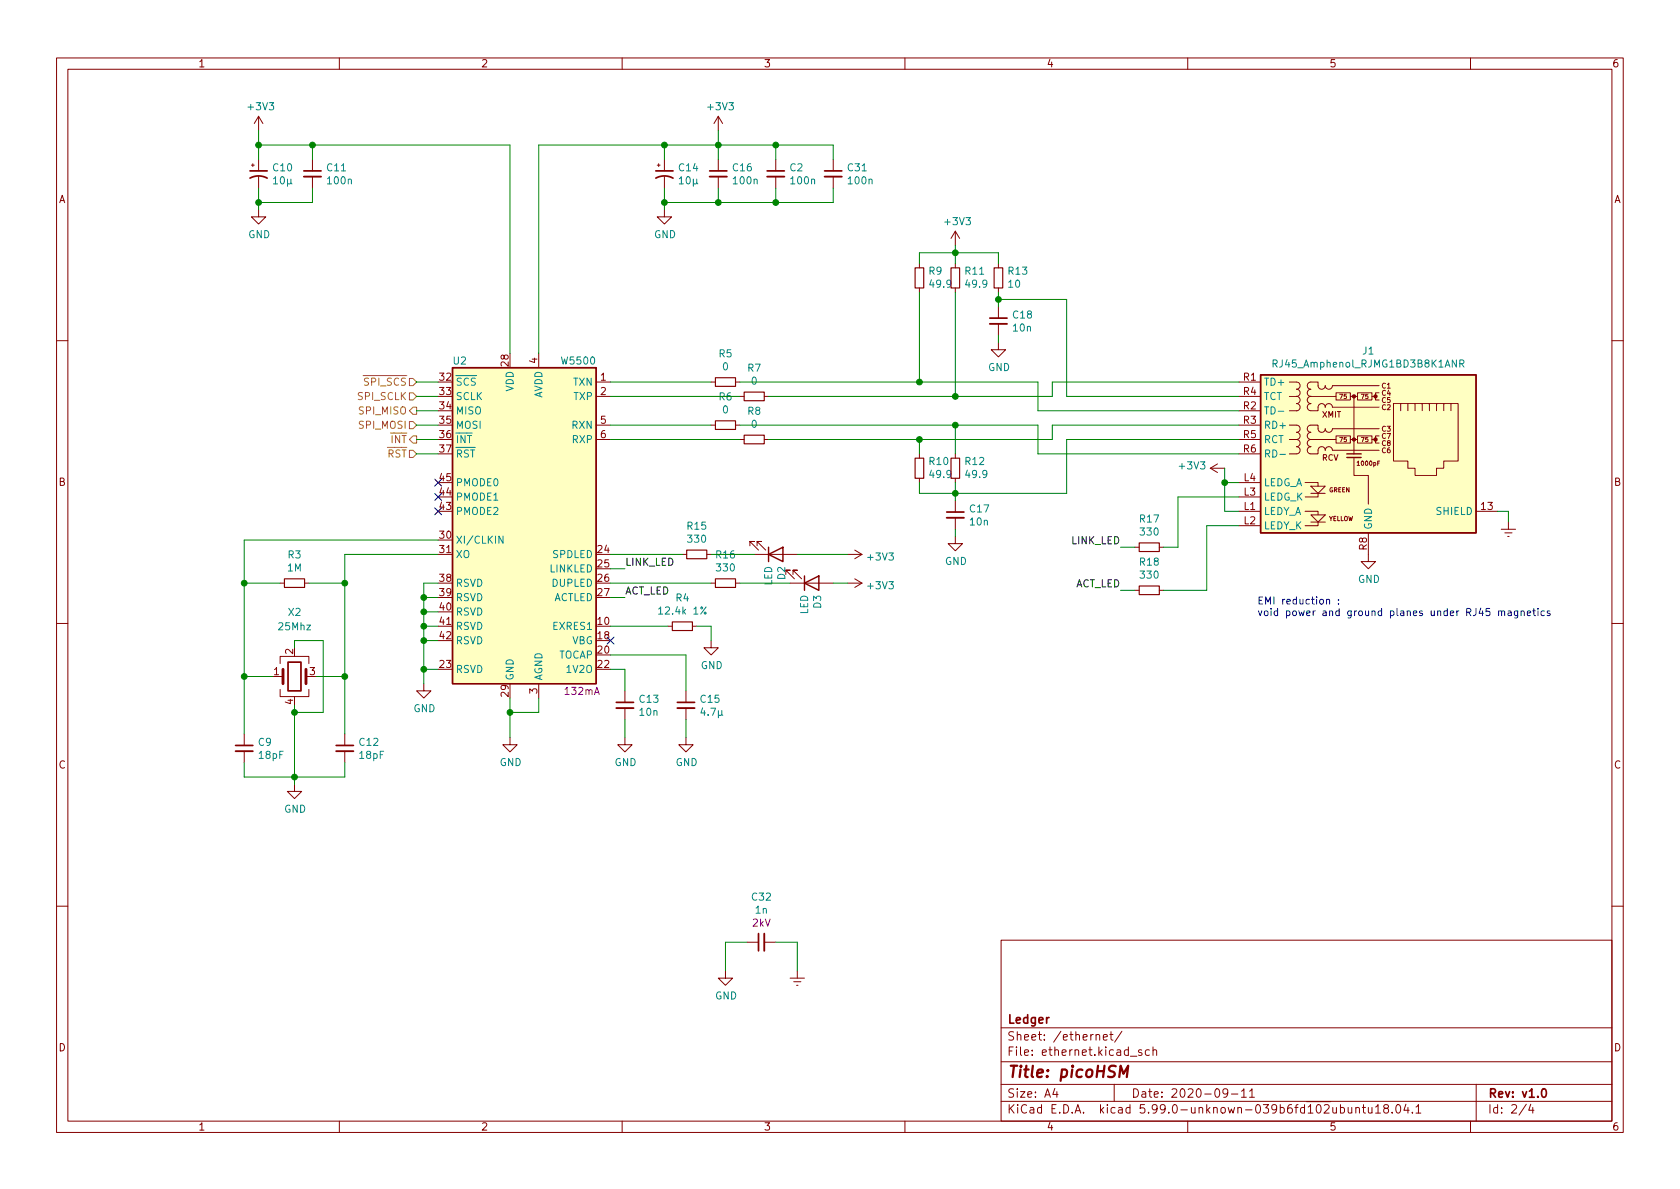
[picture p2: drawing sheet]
<svg xmlns="http://www.w3.org/2000/svg" width="297mm" height="210mm" viewBox="0 0 297 210" stroke-linecap="round" stroke-linejoin="round" font-family="sans-serif">
<g fill="none" stroke="#840000" stroke-width=".18">
<path d="M10 10.2h277v190.1h-277zM12 12.2h273v186.1h-273zM60 10.2v2M110 10.2v2M160 10.2v2M210 10.2v2M260 10.2v2M44.4 29.2h.6M44.7 29v.5M45.7 37.1v1.2h1.3l-1.3 1.3-1.3-1.3h1.3M45.7 20.6v2.5M45.7 28.2v2"/>
<path d="M45.7 31.2v2.1M45.7 20.6l-.7 1.2M45.7 20.6l.8 1.2M55.2 28.2v2M55.2 31.2v2.1M116.2 29.2h.5M116.5 29v.5M117.5 37.1v1.2h1.2l-1.2 1.3-1.3-1.3h1.3M117.5 28.2v2M117.5 31.2v2.1M127 20.6v2.5M127 28.2v2"/>
<path d="M127 31.2v2.1M127 20.6l-.8 1.2M127 20.6l.8 1.2M137.2 28.2v2M137.2 31.2v2.1M147.3 28.2v2M147.3 31.2v2.1M162.6 46.6v.8M162.6 50.9v.8M168.9 40.9l-.8 1.3M168.9 40.9v2.5M168.9 46.6v.8"/>
<path d="M168.9 50.9v.8M168.9 40.9l.8 1.3M176.5 46.6v.8M176.5 50.9v.8M176.5 54.2v2.1M176.5 57.3v2M10 60.2h2M95.2 62.5v2.5M105.4 77.7h2.5M105.4 67.6h2.5M105.4 70.1h2.5M105.4 75.2h2.5"/>
<path d="M125.7 67.6h.8M125.7 75.2h.8M130 67.6h.8M130 75.2h.8M130.8 77.7h.8M130.8 70.1h.8M135.1 77.7h.8M135.1 70.1h.8M176.5 60.6v1.2h1.3l-1.3 1.3-1.2-1.3h1.2M219.1 77.7h3.8M219.1 67.6h3.8M219.1 70.1h3.8"/>
<path d="M219.1 75.2h3.8M219.1 72.6h3.8M228 75.2h1.2a.64 .64 0 0 1 .7 .6 .64 .64 0 0 1-.7 .6 .64 .64 0 0 1 .7 .7 .64 .64 0 0 1-.7 .6M228 67.6h1.2a.64 .64 0 0 1 .7 .6 .64 .64 0 0 1-.7 .6 .64 .64 0 0 1 .7 .7 .64 .64 0 0 1-.7 .6M228 77.7h1.2M228 70.1h1.2M229.2 77.7a.64 .64 0 0 1 .7 .7 .64 .64 0 0 1-.7 .6 .64 .64 0 0 1 .7 .6 .64 .64 0 0 1-.7 .7h-1.2M229.2 70.1a.64 .64 0 0 1 .7 .6 .64 .64 0 0 1-.7 .7 .64 .64 0 0 1 .7 .6 .64 .64 0 0 1-.7 .6h-1.2M231.8 75.2a.64 .64 0 0 0-.7 .6 .64 .64 0 0 0 .7 .6 .64 .64 0 0 0-.7 .7 .64 .64 0 0 0 .7 .6 .64 .64 0 0 0-.7 .7 .64 .64 0 0 0 .7 .6 .64 .64 0 0 0-.7 .6 .64 .64 0 0 0 .7 .7M231.8 67.6a.64 .64 0 0 0-.7 .6 .64 .64 0 0 0 .7 .6 .64 .64 0 0 0-.7 .7 .64 .64 0 0 0 .7 .6 .64 .64 0 0 0-.7 .6 .64 .64 0 0 0 .7 .7 .64 .64 0 0 0-.7 .6 .64 .64 0 0 0 .7 .6M231.8 75.2h1.2v.6a.64 .64 0 0 0 .7 .6 .64 .64 0 0 0 .6-.6 .64 .64 0 0 0 .6 .6 .64 .64 0 0 0 .7-.6h8.2M231.8 67.6h1.2v.6a.64 .64 0 0 0 .7 .6 .64 .64 0 0 0 .6-.6 .64 .64 0 0 0 .6 .6 .64 .64 0 0 0 .7-.6h8.2"/>
<path d="M231.8 77.7h4.4M231.8 70.1h4.4M236.2 77.1h2.6v1.3h-2.6zM236.2 69.5h2.6v1.2h-2.6zM238.8 77.7h1.2M238.8 70.1h1.2M239.4 70.1v10.2M240 77.1h2.6v1.3h-2.6zM240 69.5h2.6v1.2h-2.6zM242.6 77.7h.6M242.6 70.1h.6M243.8 79.6h-8.2a.64 .64 0 0 0-.7-.6 .64 .64 0 0 0-.6 .6 .64 .64 0 0 0-.6-.6 .64 .64 0 0 0-.7 .6v.7h-1.2"/>
<path d="M243.8 72h-8.2a.64 .64 0 0 0-.7-.6 .64 .64 0 0 0-.6 .6 .64 .64 0 0 0-.6-.6 .64 .64 0 0 0-.7 .6v.6h-1.2M243.8 77.1h-.6v1.3h.6M243.8 69.5h-.6v1.2h.6M246.4 71.4h11.4v10.1h-2.5v1.3h-1.3v1.3h-3.8v-1.3h-1.3v-1.3h-2.5zM247.6 71.4v1.2M248.9 71.4v1.2M250.2 71.4v1.2M251.5 71.4v1.2M252.7 71.4v1.2M254 71.4v1.2M255.3 71.4v1.2M256.5 71.4v1.2"/>
<path d="M285 60.2h2M77.5 98h2.5M120.6 98h.8M125 98h.7M132.6 96.5v-.7h.7h-.7l1.5 1.5M133.3 98h7.7M133.9 96.5v-.7h.7h-.7l1.5 1.5M149.9 98h2.5M151.1 97.3l1.3 .7M152.4 98l-1.3 .8M162.6 80.3v.7M162.6 84.6v.7"/>
<path d="M168.9 94.9v1.2h1.3l-1.3 1.3-1.3-1.3h1.3M168.9 80.3v.7M168.9 84.6v.7M168.9 88.5v2M168.9 91.6v2M200.7 96.8h.7M205 96.8h.7M214 82.8l1.3 .8M214 82.8h2.5M215.3 82l-1.3 .8M219.1 80.3h3.8M219.1 90.4h3.8"/>
<path d="M219.1 93h3.8M219.1 87.9h3.8M219.1 85.3h3.8M230.8 90.4h2.2v.7M230.8 85.3h2.2v.7M231.8 86h2.5l-1.3 1.2zM231.8 91.1h2.5l-1.3 1.2zM231.8 92.3h2.5M231.8 87.2h2.5M233 92.3v.7h-2.2M233 87.2v.7h-2.2M239.4 80.9v3.2h2.5v5"/>
<path d="M241.9 94.2v5.1h1.3l-1.3 1.3-1.2-1.3h1.2M261 90.4h3.8M265.4 93.6h2.6M266.1 94.2h1.2M266.6 94.9h.2M266.7 92.3v1.3M10 110.2h2M49.5 117.3v-1.2h5.1v1.2M49.5 119.6h.5M49.5 103.1h.8M53.8 103.1h.8M54.1 119.6h.5"/>
<path d="M77.5 110.7h2.5M118.1 110.7h.8M122.4 110.7h.8M125.7 113.3v1.2h1.3l-1.3 1.3-1.2-1.3h1.2M125.7 103.1h.8M130 103.1h.8M138.9 101.6v-.8h.8h-.8l1.6 1.6M139.7 103.1h7.6M140.2 101.6v-.8h.8h-.8l1.5 1.6M149.9 103.1h2.5M151.1 102.4l1.3 .7M152.4 103.1l-1.3 .8"/>
<path d="M200.7 104.4h.7M205 104.4h.7M285 110.2h2M43.2 129.8v2M43.2 132.8v2.1M49.5 121.9v1.3h5.1v-1.3M52.1 138.7v1.2h1.2l-1.2 1.3-1.3-1.3h1.3M61 129.8v2M61 132.8v2.1M74.9 120.9v1.3h1.3l-1.3 1.2-1.2-1.2h1.2M90.2 130.4v1.3h1.2l-1.2 1.3-1.3-1.3h1.3M95.2 120.9v2.5"/>
<path d="M110.5 130.4v1.3h1.3l-1.3 1.3-1.3-1.3h1.3M110.5 122.2v2M110.5 125.2v2M121.3 130.4v1.3h1.3l-1.3 1.3-1.3-1.3h1.3M121.3 122.2v2M121.3 125.2v2M10 160.2h2M128.3 171.7v1.3h1.2l-1.2 1.2-1.3-1.2h1.3M132.1 166.6h2M135.1 166.6h2.1M139.7 173h2.5M140.3 173.6h1.3"/>
<path d="M140.8 174.2h.3M141 171.7v1.3M177 166.3h108v32h-108zM285 160.2h2M60 198.3v2M110 198.3v2M160 198.3v2M177 194.8h108M177 191.8h108M177 187.8h108M177 181.8h108M186.5 192.5l-.4 1h1"/>
<path d="M186.9 193v1M193.8 183.1l.2-.2 .4 .1v.9M195.1 183.4l.7-.1-.1-.3-.4-.1-.2 .2v.8h.6M196.2 182.9h.6M196.4 182.4v1.3l.4 .2M197 191.8v3M198.4 182.4l-1.3 1.9M199.9 186.8h1.1M201.9 185.7l-.4-.1-.2 .2 .1 .3 .5 .1v.4h-.6M203.2 185.7l-.4-.1-.3 .3v.4l.1 .3h.6M203.9 185.8l.2-.2 .3 .1 .1 .9M203.9 185.1v1.5"/>
<path d="M210 198.3v2M217.1 193.2l-.3 .3-.4-.1-.2-.2 .2-.6 .4-.1 .2 .2a.99 .99 0 0 1-.4 1.3h-.2M217.7 193.5h1.2M219.5 193l.4-.5v1.5M219.5 194h.9M220.9 193l.5-.5v1.5M220.9 194h.9M239.7 196l.2-.2 .4 .1 .1 .9M239.7 195.8v1M240.9 195.8h.5M241.1 195.3v1.3l.3 .2M241.9 195.8l.1 1h.4l.2-.1"/>
<path d="M242.6 195.8v1M243.2 195.8l.4-.5v1.5M243.2 196.8h.9M244.9 196l-.3-.3 .1-.2 .2-.2 .5 .1 .1 .2-.1 .2-.6 .2-.2 .3v.2l.3 .3h.5l.1-.3-.1-.4-.2-.1M246.1 196.7v.1M247 195.4l.1-.1a.81 .81 0 0 1 .6 .7 .81 .81 0 0 1-.3 .8h-.1a.81 .81 0 0 1-.6-.6 .81 .81 0 0 1 .3-.8zM248.6 195.3l-.4 1h.9M248.9 195.8v1M249.7 196.7v.1M250.4 195.8l.4-.5v1.5M250.4 196.8h.8M260 198.3v2"/>
<path d="M261 191.8v6.5M269.9 195.3l-1.3 1.9M270.6 195.3l-.3 1h.9M271 195.8v1"/>
</g>
<g fill="none" stroke="#840000" stroke-width=".3">
<path d="M44.2 30.2h3M44.2 31.5a3.2 3.2 0 0 1 3 0M53.7 30.2h3.1M116 30.2h3M116 31.5a3.2 3.2 0 0 1 3 0M125.5 30.2h3M135.6 30.2h3.1M145.8 30.2h3M175 56.3h3.1M167.4 90.5h3M50.9 117.1h2.3v5.1h-2.3zM41.7 131.8h3"/>
<path d="M59.4 131.8h3.1M109 124.2h3M119.8 124.2h3M134.1 165.1v3M272.8 192.6l.1-.1a.81 .81 0 0 1 .6 .7 .81 .81 0 0 1-.3 .8h-.1a.81 .81 0 0 1-.6-.6 .81 .81 0 0 1 .3-.8z"/>
</g>
<path d="M197.9 190.5l.2-2 .5 1.4 .9-1.4-.3 2" fill="none" stroke="#840000" stroke-width=".4"/>
<g fill="none" stroke="#840000" stroke-width=".2">
<path d="M161.8 47.4h1.5v3.5h-1.5zM168.1 47.4h1.6v3.5h-1.6zM175.8 47.4h1.5v3.5h-1.5zM126.5 66.8h3.5v1.5h-3.5zM126.5 74.4h3.5v1.5h-3.5zM131.6 77h3.5v1.5h-3.5zM131.6 69.3h3.5v1.6h-3.5zM121.4 97.3h3.6v1.5h-3.6zM161.8 81h1.5v3.6h-1.5zM168.1 81h1.6v3.6h-1.6zM201.4 96h3.6v1.5h-3.6zM50.3 102.4h3.5v1.5h-3.5z"/>
<path d="M118.9 110h3.5v1.5h-3.5zM126.5 102.4h3.5v1.5h-3.5zM201.4 103.6h3.6v1.6h-3.6z"/>
</g>
<path d="M53.7 31.2h3.1M125.5 31.2h3M135.6 31.2h3.1M145.8 31.2h3M175 57.3h3.1M167.4 91.6h3M41.7 132.8h3M59.4 132.8h3.1M109 125.2h3M119.8 125.2h3M135.1 165.1v3" fill="none" stroke="#840000" stroke-width=".33"/>
<path d="M50 118.4v2.5M54.1 118.4v2.5" fill="none" stroke="#840000" stroke-width=".51"/>
<g fill="#ffffc2" stroke="#ffffc2" stroke-width=".18">
<path d="M222.9 66.3h38.1v27.9h-38.1z"/>
<path d="M80 65h25.4v55.9h-25.4z"/>
</g>
<path d="M80 65h25.4v55.9h-25.4zM222.9 66.3h38.1v27.9h-38.1zM135.9 98l2.5-1.2v2.5zM135.9 96.8v2.5M238.1 80.9h2.6M238.1 80.3h2.6M142.2 103.1l2.6-1.3v2.6zM142.2 101.8v2.6" fill="none" stroke="#840000" stroke-width=".25"/>
<g fill="#840000" stroke="#840000" stroke-width=".25">
<circle cx="239.4" cy="77.7" r=".25"/>
<circle cx="239.4" cy="70.1" r=".25"/>
<circle cx="243.2" cy="77.7" r=".25"/>
<circle cx="243.2" cy="70.1" r=".25"/>
</g>
<g fill="none" stroke="#008484" stroke-width=".18">
<path d="M48.4 31.6l.3-.3v1.2M48.4 32.5h.7M49.7 31.3h.2a.68 .68 0 0 1 .4 .6 .68 .68 0 0 1-.4 .6 .84 .84 0 0 1-.2-1.2zM50.8 31.7v1.2M51.4 32.3l.2 .2M51.4 31.7v.8h-.4l-.2-.2M120.1 31.6l.4-.3v1.2M120.1 32.5h.7M121.5 31.3h.1a.68 .68 0 0 1 .5 .6 .68 .68 0 0 1-.5 .6 .84 .84 0 0 1-.1-1.2zM122.6 31.7v1.2M123.2 32.3l.2 .2M123.2 31.7l-.1 .8h-.3l-.2-.2"/>
<path d="M226 72.7h1M258.1 64.3h.6l.1-.2v-.3l-.7-.2v1.3M258.4 64.3l.4 .6M88.9 94.8v1.3l-.7-1.3v1.3M226.3 80.3h1M116.4 107.7l.4-.4v1.3M116.4 108.6h.8M124.9 107.3l-1 1.3M124.2 125.2l-.3 .9h.8M124.5 125.7v.8M125.2 126.4v.1M125.7 125.2h.8l-.5 1.3"/>
<path d="M127 125.7v1.2M127.6 126.3l.2 .2M127.6 125.7v.7l-.4 .1-.2-.2"/>
<circle cx="124.7" cy="108.4" r=".18"/>
</g>
<path d="M72.4 79.6h.6l.7 .7-.7 .6h-.6zM72.4 66.9h.6l.7 .7-.7 .6h-.6zM72.4 69.5h.6l.7 .6-.7 .6h-.6zM72.4 74.5h.6l.7 .7-.7 .6h-.6zM73 77.1h.7v1.3h-.7l-.6-.7zM73 72h.7v1.3h-.7l-.6-.7z" fill="none" stroke="#848400" stroke-width=".18"/>
<g fill="none" stroke="#0000c2" stroke-width=".18">
<path d="M234.5 106.1l.2-.1h.3l.1 .8M236.7 106.7v.1M236.7 106v.2M265 108.1l.1-.1 .3 .1 .1 .8M265 108v.9M265.5 108.2l.2-.2 .3 .1v.8M266.7 108.1h.4l.1 .8M267.2 108.3l-.4 .1-.2 .2 .2 .3 .4-.1M268.3 108v1l-.2 .3-.3-.1M268.3 108.1l-.3-.1-.3 .3 .2 .5h.4M269 108.1l.1-.1 .3 .1 .1 .8M269 108v.9"/>
<path d="M270 108.4l.6-.1v-.2l-.4-.1-.2 .2 .1 .6h.5M271 108h.5M271.2 107.6v1.1l.3 .2M271.9 107.6v.1M271.9 108v.9M273.1 108.1l-.4-.1-.2 .3 .1 .5h.5M274 108.1l-.3-.1-.1 .2v.2l.4 .1v.3h-.4"/>
</g>
<g fill="none" stroke="#008400" stroke-width=".18">
<path d="M45.7 23.1v5.1M45.7 33.3v3.8M45.7 25.6h44.5v36.9M55.2 33.3v2.5h-9.5M55.2 25.6v2.6M117.5 25.6v2.6M117.5 33.3v3.8M127 23.1v5.1M127 33.3v2.5M137.2 25.6v2.6M137.2 33.3v2.5M147.3 33.3v2.5h-29.8"/>
<path d="M147.3 28.2v-2.6h-52.1v36.9M162.6 46.6v-1.9h13.9v1.9M162.6 51.7v15.9M168.9 43.4v3.2M168.9 51.7v18.4M176.5 51.7v2.5M176.5 59.3v1.3M176.5 53h12.1v17.1h30.5M73.7 77.7h3.8M73.7 75.2h3.8M73.7 67.6h3.8M73.7 70.1h3.8"/>
<path d="M73.7 72.6h3.8M107.9 77.7h22.9M107.9 75.2h17.8M107.9 67.6h17.8M107.9 70.1h22.9M130.8 75.2h52.7v5.1h35.6M130.8 67.6h52.7v5h35.6M162.6 77.7v2.6M168.9 75.2v5.1M219.1 75.2h-33v2.5h-50.2M219.1 77.7h-30.5v9.5h-26v-1.9M219.1 67.6h-33v2.5h-50.2"/>
<path d="M73.7 80.3h3.8M77.5 98h-16.5v31.8M77.5 95.5h-34.3v34.3M107.9 98h12.7M125.7 98h7.6M141 98h8.9M168.9 85.3v3.2M168.9 93.6v1.3M198.1 96.8h2.6M216.5 82.8v7.6h2.6M216.5 85.3h2.6M219.1 87.9h-10.8v8.9h-2.6"/>
<path d="M219.1 93h-5.7v11.4h-7.7M264.8 90.4h1.9v1.9M43.2 103.1h6.3M43.2 119.6h5.1M52.1 114.5v-1.2h5v12.7h-5M54.6 103.1h6.4M55.9 119.6h5.1M74.9 110.7h2.6M74.9 113.3h2.6M74.9 105.7h2.6M74.9 118.4h2.6M74.9 108.2h2.6"/>
<path d="M77.5 103.1h-2.6v17.8M107.9 103.1h17.8M107.9 110.7h10.2M107.9 105.7h2.6M107.9 115.8h13.4v6.4M107.9 118.4h2.6v3.8M107.9 100.6h2.6M123.2 110.7h2.5v2.6M130.8 103.1h8.9M147.3 103.1h2.6M198.1 104.4h2.6M43.2 134.9v2.5h17.8v-2.5"/>
<path d="M52.1 124.7v14M90.2 123.4v7M95.2 123.4v2.6h-5M110.5 127.2v3.2M121.3 127.2v3.2M132.1 166.6h-3.8v5.1M137.2 166.6h3.8v5.1"/>
</g>
<path d="M76.9 89.8l1.2 1.2M76.9 87.3l1.2 1.2M76.9 84.7l1.2 1.2M78.1 89.8l-1.2 1.2M78.1 87.3l-1.2 1.2M78.1 84.7l-1.2 1.2M107.3 112.7l1.3 1.2M108.6 112.7l-1.3 1.2" fill="none" stroke="#000084" stroke-width=".18"/>
<g fill="#008400" stroke="#008400" stroke-width=".18">
<circle cx="45.7" cy="25.6" r=".51"/>
<circle cx="45.7" cy="35.8" r=".51"/>
<circle cx="55.2" cy="25.6" r=".51"/>
<circle cx="137.2" cy="35.8" r=".51"/>
<circle cx="162.6" cy="77.7" r=".51"/>
<circle cx="168.9" cy="70.1" r=".51"/>
<circle cx="162.6" cy="67.6" r=".51"/>
<circle cx="176.5" cy="53" r=".51"/>
<circle cx="168.9" cy="44.7" r=".51"/>
<circle cx="61" cy="103.1" r=".51"/>
<circle cx="74.9" cy="105.7" r=".51"/>
<circle cx="43.2" cy="119.6" r=".51"/>
<circle cx="43.2" cy="103.1" r=".51"/>
<circle cx="52.1" cy="137.4" r=".51"/>
<circle cx="61" cy="119.6" r=".51"/>
<circle cx="74.9" cy="108.2" r=".51"/>
<circle cx="74.9" cy="110.7" r=".51"/>
<circle cx="52.1" cy="126" r=".51"/>
<circle cx="74.9" cy="113.3" r=".51"/>
<circle cx="74.9" cy="118.4" r=".51"/>
<circle cx="90.2" cy="126" r=".51"/>
<circle cx="127" cy="25.6" r=".51"/>
<circle cx="117.5" cy="35.8" r=".51"/>
<circle cx="127" cy="35.8" r=".51"/>
<circle cx="117.5" cy="25.6" r=".51"/>
<circle cx="137.2" cy="25.6" r=".51"/>
<circle cx="168.9" cy="75.2" r=".51"/>
<circle cx="168.9" cy="87.2" r=".51"/>
<circle cx="216.5" cy="85.3" r=".51"/>
</g>
<text font-size="2.8" fill="#840000" x="178" y="190.6">Title: picoHSM</text>
<g font-size="2.1" fill="#840000">
<text x="178" y="184">Sheet: /ethernet/</text>
<text x="178" y="181">Ledger</text>
<text x="178" y="186.7">File: ethernet.kicad_sch</text>
<text x="178" y="196.9">KiCad E.D.A. kicad 5.99.0-unknown-039b6fd~102~ubuntu18.04.1</text>
<text x="178" y="194.1">Size: A4</text>
<text x="200" y="194.1">Date: 2020-09-11</text>
<text x="263" y="194.1">Rev: v1.0</text>
<text x="263" y="196.9">Id: 2/4</text>
</g>
<g font-size="1.8" fill="#840000">
<text x="35" y="11.9">1</text>
<text x="85" y="11.9">2</text>
<text x="135" y="11.9">3</text>
<text x="185" y="11.9">4</text>
<text x="235" y="11.9">5</text>
<text x="285" y="11.9">6</text>
<text x="10.3" y="35.9">A</text>
<text x="285.3" y="35.9">A</text>
<text x="89.9" y="64.7" transform="rotate(-90 89.9 64.7)">28</text>
<text x="95" y="64.2" transform="rotate(-90 95 64.2)">4</text>
<text x="77.8" y="67.3">32</text>
<text x="77.8" y="69.8">33</text>
<text x="106.2" y="67.3">1</text>
<text x="106.2" y="69.8">2</text>
<text x="219.8" y="67.3">R1</text>
<text x="219.8" y="69.8">R4</text>
<text x="77.8" y="72.4">34</text>
<text x="77.8" y="74.9">35</text>
<text x="77.8" y="77.5">36</text>
<text x="106.2" y="74.9">5</text>
<text x="106.2" y="77.5">6</text>
<text x="219.8" y="72.4">R2</text>
<text x="219.8" y="74.9">R3</text>
<text x="219.8" y="77.5">R5</text>
<text x="77.8" y="80">37</text>
<text x="219.8" y="80">R6</text>
<text x="10.3" y="85.9">B</text>
<text x="77.8" y="87.6">44</text>
<text x="77.8" y="85.1">45</text>
<text x="219.9" y="87.6">L3</text>
<text x="219.9" y="85.1">L4</text>
<text x="285.3" y="85.9">B</text>
<text x="77.8" y="95.2">30</text>
<text x="77.8" y="90.2">43</text>
<text x="219.9" y="90.2">L1</text>
<text x="219.9" y="92.7">L2</text>
<text x="261.9" y="90.2">13</text>
<text x="77.8" y="97.8">31</text>
<text x="105.7" y="97.8">24</text>
<text x="105.7" y="100.3">25</text>
<text x="241.7" y="97.3" transform="rotate(-90 241.7 97.3)">R8</text>
<text x="77.8" y="102.9">38</text>
<text x="77.8" y="105.4">39</text>
<text x="77.8" y="107.9">40</text>
<text x="105.7" y="102.9">26</text>
<text x="105.7" y="105.4">27</text>
<text x="77.8" y="110.5">41</text>
<text x="77.8" y="113">42</text>
<text x="105.7" y="110.5">10</text>
<text x="105.7" y="113">18</text>
<text x="48.4" y="119.4">1</text>
<text x="51.8" y="115.7" transform="rotate(-90 51.8 115.7)">2</text>
<text x="54.8" y="119.4">3</text>
<text x="77.8" y="118.1">23</text>
<text x="105.7" y="115.6">20</text>
<text x="105.7" y="118.1">22</text>
<text x="51.8" y="124.6" transform="rotate(-90 51.8 124.6)">4</text>
<text x="89.9" y="123.2" transform="rotate(-90 89.9 123.2)">29</text>
<text x="95" y="122.7" transform="rotate(-90 95 122.7)">3</text>
<text x="10.3" y="135.9">C</text>
<text x="285.3" y="135.9">C</text>
<text x="10.3" y="185.9">D</text>
<text x="285.3" y="185.9">D</text>
<text x="35" y="199.9">1</text>
<text x="85" y="199.9">2</text>
<text x="135" y="199.9">3</text>
<text x="185" y="199.9">4</text>
<text x="235" y="199.9">5</text>
<text x="285" y="199.9">6</text>
</g>
<g font-size="1.8" fill="#008484">
<text x="44" y="19.5">+3V3</text>
<text x="125.3" y="19.5">+3V3</text>
<text x="48.3" y="30.3">C10</text>
<text x="57.9" y="30.3">C11</text>
<text x="58" y="32.6">100n</text>
<text x="120.1" y="30.3">C14</text>
<text x="129.6" y="30.3">C16</text>
<text x="129.8" y="32.6">100n</text>
<text x="139.7" y="30.3">C2</text>
<text x="139.9" y="32.6">100n</text>
<text x="149.9" y="30.3">C31</text>
<text x="150.1" y="32.6">100n</text>
<text x="167.2" y="39.8">+3V3</text>
<text x="43.9" y="42.1">GND</text>
<text x="115.6" y="42.1">GND</text>
<text x="164.2" y="48.6">R9</text>
<text x="164.5" y="50.9">49.9</text>
<text x="170.7" y="48.6">R11</text>
<text x="170.9" y="50.9">49.9</text>
<text x="178.3" y="48.6">R13</text>
<text x="178.3" y="50.9">10</text>
<text x="179.2" y="56.3">C18</text>
<text x="179.2" y="58.6">10n</text>
<text x="80.1" y="64.5">U2</text>
<text x="99.4" y="64.5">W5500</text>
<text x="127.1" y="63.2">R5</text>
<text x="127.8" y="65.5">0</text>
<text x="132.2" y="65.7">R7</text>
<text x="174.7" y="65.6">GND</text>
<text x="225.5" y="65">RJ45_Amphenol_RJMG1BD3B8K1ANR</text>
<text x="241" y="62.7">J1</text>
<text x="80.5" y="68.2">~SCS</text>
<text x="80.5" y="70.7">SCLK</text>
<text x="90.8" y="69.3" transform="rotate(-90 90.8 69.3)">VDD</text>
<text x="95.9" y="70.5" transform="rotate(-90 95.9 70.5)">AVDD</text>
<text x="101.4" y="68.2">TXN</text>
<text x="101.5" y="70.7">TXP</text>
<text x="127.1" y="70.8">R6</text>
<text x="132.9" y="68">0</text>
<text x="223.4" y="68.2">TD+</text>
<text x="223.4" y="70.7">TCT</text>
<text x="80.5" y="73.3">MISO</text>
<text x="80.5" y="75.8">MOSI</text>
<text x="101.2" y="75.8">RXN</text>
<text x="127.8" y="73.1">0</text>
<text x="132.2" y="73.3">R8</text>
<text x="132.9" y="75.6">0</text>
<text x="223.4" y="73.3">TD-</text>
<text x="223.4" y="75.8">RD+</text>
<text x="80.5" y="78.4">~INT</text>
<text x="80.5" y="80.9">~RST</text>
<text x="101.3" y="78.4">RXP</text>
<text x="164.4" y="82.2">R10</text>
<text x="170.7" y="82.2">R12</text>
<text x="208.7" y="83">+3V3</text>
<text x="223.4" y="78.4">RCT</text>
<text x="223.4" y="80.9">RD-</text>
<text x="80.5" y="88.5">PMODE1</text>
<text x="80.5" y="86">PMODE0</text>
<text x="164.5" y="84.5">49.9</text>
<text x="170.9" y="84.5">49.9</text>
<text x="223.4" y="88.5">LEDG_K</text>
<text x="223.4" y="86">LEDG_A</text>
<text x="80.5" y="91.1">PMODE2</text>
<text x="121.6" y="93.7">R15</text>
<text x="121.7" y="96">330</text>
<text x="171.5" y="90.6">C17</text>
<text x="171.6" y="92.9">10n</text>
<text x="201.6" y="92.4">R17</text>
<text x="201.7" y="94.7">330</text>
<text x="223.4" y="91.1">LEDY_A</text>
<text x="223.4" y="93.6">LEDY_K</text>
<text x="242.6" y="93.7" transform="rotate(-90 242.6 93.7)">GND</text>
<text x="254" y="91.1">SHIELD</text>
<text x="50.8" y="101">1M</text>
<text x="50.9" y="98.7">R3</text>
<text x="80.5" y="96.1">XI/CLKIN</text>
<text x="80.5" y="98.7">XO</text>
<text x="97.2" y="101.2">LINKLED</text>
<text x="97.7" y="98.7">SPDLED</text>
<text x="126.6" y="98.7">R16</text>
<text x="126.8" y="101">330</text>
<text x="153.6" y="99.1">+3V3</text>
<text x="167.1" y="99.9">GND</text>
<text x="201.6" y="100">R18</text>
<text x="80.5" y="103.8">RSVD</text>
<text x="80.5" y="106.3">RSVD</text>
<text x="97.6" y="103.8">DUPLED</text>
<text x="97.7" y="106.3">ACTLED</text>
<text x="119.5" y="106.4">R4</text>
<text x="136.5" y="103.6" transform="rotate(-90 136.5 103.6)">LED</text>
<text x="138.8" y="102.5" transform="rotate(-90 138.8 102.5)">D2</text>
<text x="145.2" y="107.5" transform="rotate(-90 145.2 107.5)">D3</text>
<text x="153.6" y="104.2">+3V3</text>
<text x="201.7" y="102.3">330</text>
<text x="240.1" y="103.1">GND</text>
<text x="49.4" y="111.4">25Mhz</text>
<text x="51" y="108.9">X2</text>
<text x="80.5" y="108.8">RSVD</text>
<text x="80.5" y="111.4">RSVD</text>
<text x="80.5" y="113.9">RSVD</text>
<text x="97.9" y="111.4">EXRES1</text>
<text x="101.1" y="113.9">VBG</text>
<text x="116.9" y="108.7">12.4k 1%</text>
<text x="142.9" y="108.7" transform="rotate(-90 142.9 108.7)">LED</text>
<text x="80.5" y="119">RSVD</text>
<text x="98.7" y="116.5">TOCAP</text>
<text x="100.4" y="119">1V2O</text>
<text x="123.9" y="118.3">GND</text>
<text x="73.1" y="125.9">GND</text>
<text x="90.8" y="120.4" transform="rotate(-90 90.8 120.4)">GND</text>
<text x="95.9" y="120.4" transform="rotate(-90 95.9 120.4)">AGND</text>
<text x="113.1" y="124.3">C13</text>
<text x="123.9" y="124.3">C15</text>
<text x="45.7" y="131.9">C9</text>
<text x="63.6" y="131.9">C12</text>
<text x="113.2" y="126.6">10n</text>
<text x="45.8" y="134.2">18pF</text>
<text x="63.6" y="134.2">18pF</text>
<text x="88.3" y="135.5">GND</text>
<text x="108.6" y="135.5">GND</text>
<text x="119.4" y="135.5">GND</text>
<text x="50.2" y="143.7">GND</text>
<text x="133" y="159.3">C32</text>
<text x="133.6" y="161.5">1n</text>
<text x="126.4" y="176.7">GND</text>
</g>
<g font-size="1.8" fill="#848400">
<text x="63.4" y="70.7">SPI_SCLK</text>
<text x="64.5" y="68.2">~SPI_SCS</text>
<text x="63.7" y="73.3">SPI_MISO</text>
<text x="63.7" y="75.8">SPI_MOSI</text>
<text x="68.5" y="80.9">~RST</text>
<text x="69.2" y="78.4">~INT</text>
</g>
<g font-size="1.8">
<text x="110.5" y="100">LINK_LED</text>
<text x="189.5" y="96.2">LINK_LED</text>
<text x="110.5" y="105.1">ACT_LED</text>
<text x="190" y="103.8">ACT_LED</text>
</g>
<g font-size="1.8" fill="#0000c2">
<text x="222.2" y="106.9">EMI reduction :</text>
<text x="222.2" y="108.9">void power and ground planes under RJ45 magnetics</text>
</g>
<g font-size="1.8" fill="#840084">
<text x="100" y="122.9">132mA</text>
<text x="133" y="163.8">2kV</text>
</g>
<g font-size="1.4" fill="#840000">
<text x="233.7" y="73.8">XMIT</text>
<text x="233.7" y="81.5">RCV</text>
</g>
<g font-size="1.2" fill="#840000">
<text x="244.3" y="68.7">C1</text>
<text x="244.3" y="70">C4</text>
<text x="244.3" y="71.2">C5</text>
<text x="244.3" y="72.5">C2</text>
<text x="244.3" y="76.3">C3</text>
<text x="244.3" y="77.6">C7</text>
<text x="244.3" y="80.1">C6</text>
<text x="244.3" y="78.8">C8</text>
</g>
<g font-size="1.1" fill="#840000">
<text x="236.9" y="70.5">75</text>
<text x="240.7" y="70.5">75</text>
<text x="236.9" y="78.1">75</text>
<text x="240.1" y="82.3">1000pF</text>
<text x="240.7" y="78.1">75</text>
<text x="235" y="87">GREEN</text>
<text x="234.9" y="92.1">YELLOW</text>
</g>
</svg>
